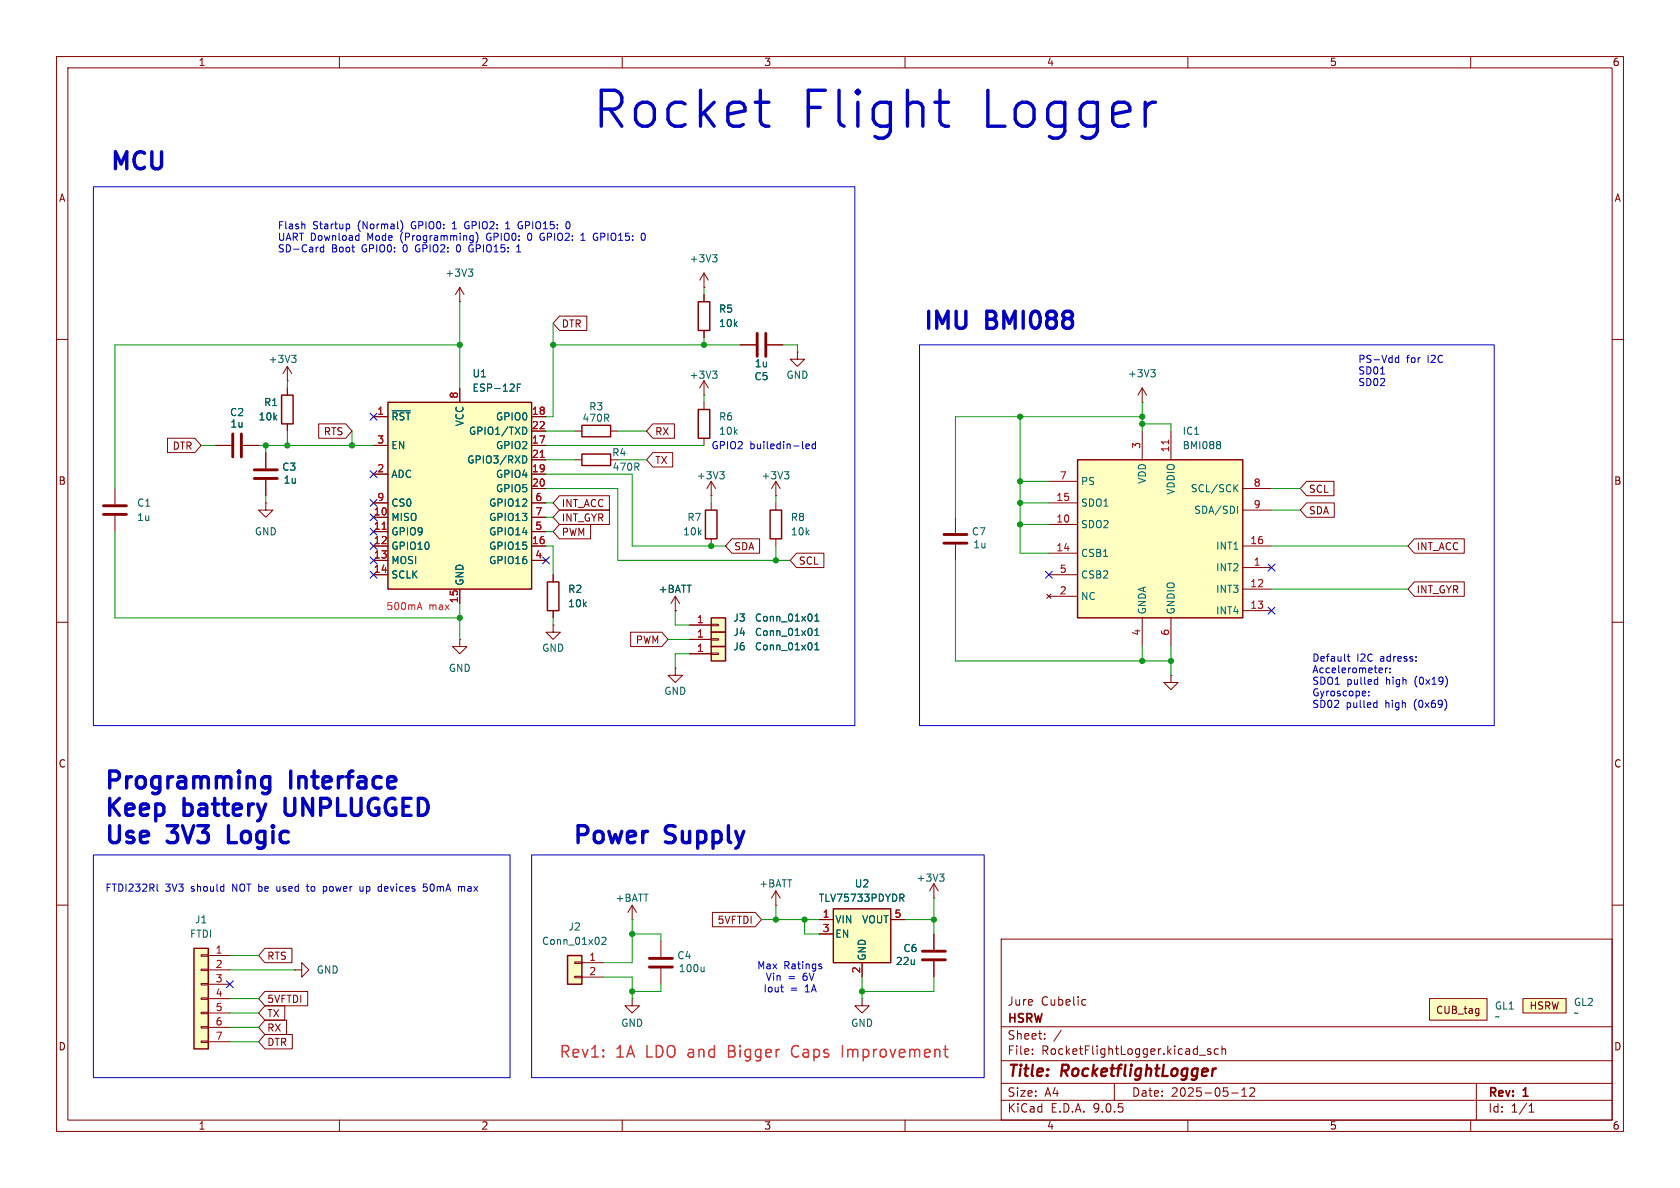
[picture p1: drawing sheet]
<svg xmlns="http://www.w3.org/2000/svg" width="297mm" height="210mm" viewBox="0 0 297 210" stroke-linecap="round" stroke-linejoin="round" font-family="sans-serif">
<g fill="none" stroke="#840000" stroke-width=".18">
<path d="M10 10h277v190h-277zM12 12h273v186h-273zM60 10v2M110 10v2M160 10v2M210 10v2M260 10v2M10 60h2M285 60h2M47 88.9v1.3h1.3l-1.3 1.2-1.3-1.2h1.3M47 88.9h.1M47 80v2.8"/>
<path d="M47 84.8v2.8M125.7 88.9v1.3M125.7 95.3v1.2M10 110h2M285 110h2M10 160h2M177 166h108v32h-108zM191.5 176.7l.5 .1M192 177.6l-.5 .1M285 160h2M60 198v2M110 198v2"/>
<path d="M160 198v2M177 194.5h108M177 191.5h108M177 187.5h108M177 181.5h108M182.5 186.3v.1M182.5 185.5v.1M184.7 183.6v.1M184.7 182.8v.1M187.6 182.1l-1.3 2M197 191.5v3M210 198v2"/>
<path d="M212 186.5h1.2M214 185.5l-.3-.1-.2 .2v.2l.5 .2v.3h-.5M215.4 185.5l-.4-.1-.3 .3v.4l.1 .2h.6M216 185.5l.2-.1 .4 .1 .1 .9M216 184.9v1.5M217.7 193.2h1.2M219.5 193.8h.9M219.5 192.7l.5-.4v1.5M221 192.4l.5-.1 .2 .1 .1 .3-.9 1.1h.9M260 198v2M261 191.5v6.5M270.3 196.6h.9"/>
<path d="M270.3 195.5l.4-.4v1.5"/>
</g>
<path d="M215 188.9l-.4 .1-.2 .3" fill="none" stroke="#840000" stroke-width=".4"/>
<path d="M124.7 90.2h2v5.1h-2z" fill="none" stroke="#840000" stroke-width=".25"/>
<path d="M45 83.1h4M45 84.6h4" fill="none" stroke="#840000" stroke-width=".51"/>
<path d="M125.7 109.2h2.6v2.6h-2.6z" fill="#ffffc2"/>
<path d="M125.7 109.2h2.6v2.6h-2.6z" fill="none" stroke="#840000" stroke-width=".25"/>
<path d="M137.2 87.6h.1M137.2 85.1l-.8 1.3M137.2 85.1l.7 1.3M137.2 85.1v2.5M168.9 91.4v2.8M168.9 96.3v2.8M121.9 110.5h3.8M125.7 110.4h1.3v.2h-1.3z" fill="none" stroke="#840000" stroke-width=".18"/>
<path d="M138.7 83.4h.8l-.5 .5M139.2 83.9l.3 .2v.3l-.3 .3M144 109.8h.8M144 108.9l.4-.4v1.3" fill="none" stroke="#006464" stroke-width=".18"/>
<path d="M166.9 94.5h4M166.9 96h4" fill="none" stroke="#840000" stroke-width=".51"/>
<path d="M190.5 81.3h29.2v27.9h-29.2z" fill="#ffffc2"/>
<path d="M123.4 72.4h2.1v5.1h-2.1zM190.5 81.3h29.2v27.9h-29.2z" fill="none" stroke="#840000" stroke-width=".25"/>
<g fill="none" stroke="#840000" stroke-width=".18">
<path d="M124.5 71.1v1.3M124.5 77.5v1.2M130.8 61h2.8M135.6 61h2.8M141 62.2v1.3h1.2l-1.2 1.3-1.3-1.3h1.3M141 62.2h.1M201.9 71.1h.1M201.9 68.6v2.5M201.9 76.2v5.1M201.9 68.6l-.7 1.3M201.9 68.6l.8 1.3M207 76.2v5.1"/>
<path d="M185.4 85.1h5.1M185.4 88.9h5.1M185.4 92.7h5.1M185.4 97.8h5.1M219.7 86.4h5.1M219.7 90.2h5.1M219.7 96.5h5.1M185 105l.8 .8M185.4 101.6h5.1M185.4 105.4h5.1M185.8 105l-.8 .8M201.9 109.2v5.1"/>
<path d="M207 109.2v5.1M219.7 100.3h5.1M219.7 104.1h5.1M219.7 108h5.1"/>
</g>
<path d="M206.6 77.8v.7" fill="none" stroke="#a90000" stroke-width=".18"/>
<path d="M203.4 65.3h.8l-.4 .5M204 65.8l.2 .3v.3l-.2 .2M215.5 78l.3 .3-.3 .3 .3 .2v.3l-.3 .2M218.3 86.2l.6 .7M218.8 89.5v1.2M218.9 85.7l-.8 .7" fill="none" stroke="#006464" stroke-width=".18"/>
<path d="M133.9 58.9v4.1M135.4 58.9v4.1" fill="none" stroke="#840000" stroke-width=".51"/>
<path d="M252.7 176.5h10.2v3.8h-10.2z" fill="#ffffc2"/>
<path d="M137.2 88.9v1.3M137.2 95.3v1.2M137.2 157.5l-.8 1.3M137.2 157.5l.7 1.3M137.2 157.5v2.5M137.2 160h.1M252.7 176.5h10.2v3.8h-10.2z" fill="none" stroke="#840000" stroke-width=".18"/>
<path d="M136.1 90.2h2.1v5.1h-2.1z" fill="none" stroke="#840000" stroke-width=".25"/>
<path d="M269.2 176.5h7.7v2.6h-7.7z" fill="#ffffc2"/>
<path d="M111.8 162.6h.1M111.8 160l-.8 1.3M111.8 160l.7 1.3M111.8 160v2.6M269.2 176.5h7.7v2.6h-7.7z" fill="none" stroke="#840000" stroke-width=".18"/>
<path d="M100.3 168.9h2.6v5.1h-2.6z" fill="#ffffc2"/>
<path d="M100.3 168.9h2.6v5.1h-2.6z" fill="none" stroke="#840000" stroke-width=".25"/>
<path d="M101.6 170.1h1.3v.2h-1.3zM101.6 172.6h1.3v.2h-1.3zM102.9 170.2h3.8M102.9 172.7h3.8M116.8 166.4v2.8M116.8 171.2v2.8" fill="none" stroke="#840000" stroke-width=".18"/>
<path d="M106.4 165.8l.5-.1 .2 .3-.8 .9h.8M124.5 170.9v.9M124.5 171.7l-.2 .1" fill="none" stroke="#006464" stroke-width=".18"/>
<path d="M114.8 169.4h4.1M114.8 170.9h4.1" fill="none" stroke="#840000" stroke-width=".51"/>
<path d="M34.3 167.6h2.5v17.8h-2.5z" fill="#ffffc2"/>
<path d="M123.4 53.3h2.1v5.1h-2.1zM49.8 69.9h2v5h-2zM102.9 75.2h5v2h-5zM102.9 80.3h5v2h-5zM34.3 167.6h2.5v17.8h-2.5z" fill="none" stroke="#840000" stroke-width=".25"/>
<g fill="none" stroke="#840000" stroke-width=".18">
<path d="M124.5 50.8h.1M124.5 48.3v2.5M124.5 52.1v1.2M124.5 58.4v1.3M124.5 48.3l-.8 1.2M124.5 48.3l.7 1.2M38.1 78.7h2.8M42.9 78.7h2.8M50.8 68.6v1.3M50.8 74.9v1.3M101.6 76.2h1.3M107.9 76.2h1.3"/>
<path d="M124.5 69.9h.1M124.5 67.3l-.8 1.3M124.5 67.3l.7 1.3M124.5 67.3v2.6M101.6 81.3h1.3M119.4 118.1v1.3h1.2l-1.2 1.3-1.3-1.3h1.3M119.4 118.1h.1M119.4 108h.1M119.4 105.4l-.8 1.3M119.4 105.4l.7 1.3M119.4 105.4v2.6M207 119.4v1.3h1.3l-1.3 1.2-1.3-1.2h1.3"/>
<path d="M207 119.4h.1M165.1 158.8h.1M165.1 156.2l-.8 1.3M165.1 156.2l.8 1.3M165.1 156.2v2.6M35.6 168.8h1.2v.2h-1.2zM35.6 171.3h1.2v.3h-1.2zM35.6 173.9h1.2v.2h-1.2zM35.6 176.4h1.2v.3h-1.2zM35.6 178.9h1.2v.3h-1.2zM36.8 168.9h3.8M36.8 171.5h3.8"/>
<path d="M36.8 174h3.8M36.8 176.5h3.8M36.8 179.1h3.8M52.1 171.5h1.2v-1.3l1.3 1.3-1.3 1.2v-1.2M52.1 171.5h.1M165.1 165.1v2.8M165.1 169.9v2.8M35.6 181.5h1.2v.2h-1.2zM35.6 184h1.2v.3h-1.2zM36.8 181.6h3.8M36.8 184.2h3.8"/>
</g>
<path d="M126 45h.8l-.5 .5M126.5 45.5l.3 .3v.3l-.3 .2M126 65.6h.8l-.5 .5M126.5 66.1l.3 .2v.3l-.3 .3M166.1 154.5h.8l-.4 .5M166.6 155l.3 .2v.3l-.3 .3" fill="none" stroke="#006464" stroke-width=".18"/>
<path d="M41.1 76.7v4.1M42.7 76.7v4.1M163.1 168.1h4M163.1 169.7h4" fill="none" stroke="#840000" stroke-width=".51"/>
<path d="M147.3 160.7h10.2v9.5h-10.2z" fill="#ffffc2"/>
<path d="M147.3 160.7h10.2v9.5h-10.2z" fill="none" stroke="#840000" stroke-width=".25"/>
<g fill="none" stroke="#840000" stroke-width=".18">
<path d="M81.3 53.3h.1M81.3 50.8l-.8 1.3M81.3 50.8l.7 1.3M81.3 50.8v2.5M50.8 67.3h.1M50.8 64.8l-.8 1.2M50.8 64.8l.8 1.2M50.8 64.8v2.5M20.3 86.4v2.8M20.3 91.2v2.8M125.7 87.6h.1M125.7 85.1l-.7 1.3"/>
<path d="M125.7 85.1l.8 1.3M125.7 85.1v2.5M97.8 110.5v1.3h1.3l-1.3 1.2-1.3-1.2h1.3M97.8 110.5h.1M111.8 176.5v1.3h1.2l-1.2 1.3-1.3-1.3h1.3M111.8 176.5h.1M144.8 162.6h2.5M144.8 165.1h2.5M152.4 176.5v1.3h1.3l-1.3 1.3-1.3-1.3h1.3M152.4 176.5h.1M152.4 170.2v2.5M157.5 162.6h2.5"/>
</g>
<path d="M82.8 47.6h.8l-.4 .5M83.3 48.1l.3 .2v.3l-.3 .2M51.5 62.8h.8l-.4 .5M52.1 63.3l.2 .2v.3l-.2 .3M127.2 83.4h.8l-.4 .5M127.8 83.9l.2 .2v.3l-.2 .3M159.1 158.1h.5l.2 .2-.1 .4h-.6M159.4 158.7l.4 .6" fill="none" stroke="#006464" stroke-width=".18"/>
<path d="M18.3 89.4h4.1M18.3 90.9h4.1" fill="none" stroke="#840000" stroke-width=".51"/>
<path d="M68.6 71.1h25.4v33h-25.4z" fill="#ffffc2"/>
<path d="M68.6 71.1h25.4v33h-25.4zM96.8 102.9h2v5.1h-2z" fill="none" stroke="#840000" stroke-width=".25"/>
<g fill="none" stroke="#840000" stroke-width=".18">
<path d="M66 73.7h2.6M66 78.7h2.6M81.3 68.6v2.5M94 73.7h2.5M94 78.7h2.5M94 76.2h2.5M66 83.8h2.6M66 88.9h2.6M66 91.4h2.6M66 94h2.6M66 96.5h2.6M66 99.1h2.6"/>
<path d="M94 83.8h2.5M94 88.9h2.5M94 91.4h2.5M94 94h2.5M94 96.5h2.5M94 99.1h2.5M94 81.3h2.5M94 86.4h2.5M66 101.6h2.6M81.3 113v1.3h1.2l-1.2 1.3-1.3-1.3h1.3M81.3 113h.1M81.3 104.1v2.6"/>
<path d="M97.8 101.6v1.3M97.8 108v1.2"/>
</g>
<path d="M69.3 72.6h3.2M91.5 68.5h.4M92.1 67.9h-.6v1.3M92.7 75.5a.68 .68 0 0 1 .4 .6 .68 .68 0 0 1-.4 .7M92.4 80.6a.64 .64 0 0 1 .7 .6 .64 .64 0 0 1-.7 .7" fill="none" stroke="#006464" stroke-width=".18"/>
<path d="M67.6 93.6h.7M95.5 80.9h.7" fill="none" stroke="#a90000" stroke-width=".18"/>
<path d="M125.7 111.8h2.6v2.5h-2.6z" fill="#ffffc2"/>
<path d="M125.7 111.8h2.6v2.5h-2.6z" fill="none" stroke="#840000" stroke-width=".25"/>
<path d="M121.9 113h3.8M125.7 112.9h1.3v.3h-1.3z" fill="none" stroke="#840000" stroke-width=".18"/>
<path d="M144 112.3h.8M144 111.4l.4-.3v1.2" fill="none" stroke="#006464" stroke-width=".18"/>
<path d="M125.7 114.3h2.6v2.5h-2.6z" fill="#ffffc2"/>
<path d="M125.7 114.3h2.6v2.5h-2.6z" fill="none" stroke="#840000" stroke-width=".25"/>
<g fill="none" stroke="#840000" stroke-width=".18">
<path d="M98.9 55.9h4.8v2.5h-4.8l-1.1-1.2zM124.5 52.1v1.2M124.5 58.4v1.3M29.6 77.5h4.8l1.2 1.2-1.2 1.3h-4.8zM38.1 78.7h2.8M42.9 78.7h2.8M50.8 68.6v1.3M50.8 74.9v1.3M56.3 74.9h4.8l1.1 1.3-1.1 1.3h-4.8zM66 78.7h2.6M66 73.7h2.6M81.3 68.6v2.5"/>
<path d="M94 78.7h2.5M94 73.7h2.5M94 76.2h2.5M115.4 74.9h3.8v2.6h-3.8l-1.1-1.3zM130.8 61h2.8M135.6 61h2.8M47 80v2.8M47 84.8v2.8M66 83.8h2.6M66 88.9h2.6M66 91.4h2.6M66 94h2.6"/>
<path d="M66 96.5h2.6M66 99.1h2.6M94 83.8h2.5M94 88.9h2.5M94 91.4h2.5M94 94h2.5M94 96.5h2.5M94 99.1h2.5M94 81.3h2.5M94 86.4h2.5M98.9 90.2h8.8v2.5h-8.8l-1.1-1.3zM98.9 87.6h8.8v2.6h-8.8l-1.1-1.3z"/>
<path d="M98.9 92.7h5.5v2.6h-5.5l-1.1-1.3zM115.4 80h3.5v2.6h-3.5l-1.1-1.3zM129.4 95.2h4.9v2.6h-4.9l-1.1-1.3zM140.8 97.8h4.9v2.5h-4.9l-1.1-1.2zM231 85.1h4.8v2.5h-4.8l-1.1-1.2zM231 88.9h4.9v2.5h-4.9l-1.1-1.2zM250 95.2h8.9v2.6h-8.9l-1.1-1.3zM66 101.6h2.6M81.3 104.1v2.6M97.8 101.6v1.3M97.8 108v1.2M111.5 111.8h5.5l1.1 1.2-1.1 1.3h-5.5z"/>
<path d="M119.4 108h.1M121.9 115.6h3.8M121.9 110.5h3.8M121.9 113h3.8M125.7 115.4h1.3v.3h-1.3zM250 102.9h8.9v2.5h-8.9l-1.1-1.3zM46.8 175.3h7.6v2.5h-7.6l-1.1-1.3zM46.8 167.6h4.8v2.6h-4.8l-1.1-1.3zM46.8 177.8h3.5v2.5h-3.5l-1.1-1.2zM125.9 161.3h7.6l1.1 1.3-1.1 1.2h-7.6zM144.8 162.6h2.5M144.8 165.1h2.5"/>
<path d="M152.4 170.2v2.5M157.5 162.6h2.5M165.1 165.1v2.8M165.1 169.9v2.8M46.8 182.9h4.9v2.5h-4.9l-1.1-1.2zM46.8 180.3h3.8v2.6h-3.8l-1.1-1.3z"/>
</g>
<g fill="none" stroke="#006464" stroke-width=".18">
<path d="M69.3 72.6h3.2M91.5 68.5h.4M92.1 67.9h-.6v1.3M92.7 75.5a.68 .68 0 0 1 .4 .6 .68 .68 0 0 1-.4 .7M92.4 80.6a.64 .64 0 0 1 .7 .6 .64 .64 0 0 1-.7 .7M144 114.9h.8M144 108.9l.4-.4v1.3M144 111.4l.4-.3v1.2M144 114l.4-.4v1.3M144 109.8h.8M144 112.3h.8M159.1 158.1h.5l.2 .2-.1 .4h-.6"/>
<path d="M159.4 158.7l.4 .6"/>
</g>
<g fill="none" stroke="#009600" stroke-width=".18">
<path d="M81.3 53.3v15.3M97.8 57.2v16.5h-1.3M124.5 50.8v1.3M124.5 59.7v1.3M35.6 78.7h2.5M45.7 78.7h20.3M47 78.7v1.3M50.8 67.3v1.3M50.8 76.2v2.5M62.2 76.2v2.5M81.3 61h-61v25.4M96.5 78.7h28"/>
<path d="M96.5 76.2h5.1M97.8 61h33M109.2 76.2h5.1M124.5 69.9v1.2M138.4 61h2.6v1.2M180.3 73.7v24.1h5.1M201.9 74.9h5.1v1.3M201.9 71.1v5.1M201.9 73.7h-33v17.7M20.3 94v15.2h61M47 87.6v1.3M96.5 96.5h1.3v5.1"/>
<path d="M96.5 86.4h12.7v12.7h30.5M96.5 83.8h15.3v12.7h16.5M96.5 94h1.3M96.5 81.3h5.1M96.5 91.4h1.3M96.5 88.9h1.3M109.2 81.3h5.1M125.7 87.6v1.3M137.2 87.6v1.3M137.2 96.5v2.6M168.9 99.1v17.7h38.1M180.3 85.1h5.1"/>
<path d="M180.3 88.9h5.1M180.3 92.7h5.1M224.8 86.4h5.1M224.8 96.5h24.1M224.8 90.2h5.1M81.3 106.7v6.3M97.8 109.2v1.3M118.1 113h3.8M119.4 108v2.5h2.5M121.9 115.6h-2.5v2.5M201.9 114.3v2.5M207 114.3v5.1"/>
<path d="M224.8 104.1h24.1M165.1 158.8v6.3M40.6 171.5h11.5M40.6 179.1h5.1M40.6 176.5h5.1M40.6 168.9h5.1M106.7 172.7h5.1v3.8M111.8 162.6v7.6h-5.1M111.8 165.1h5v1.3M116.8 174v1.3h-5M134.6 162.6h10.2M137.2 160v2.6"/>
<path d="M142.2 162.6v2.5h2.6M152.4 172.7v3.8M160 162.6h5.1M165.1 172.7v2.6h-12.7M40.6 184.2h5.1M40.6 181.6h5.1"/>
</g>
<g fill="none" stroke="#000084" stroke-width=".18">
<path d="M65.4 73.1l1.2 1.2M66.6 73.1l-1.2 1.2M65.4 88.3l1.2 1.2M65.4 83.2l1.2 1.2M65.4 90.8l1.2 1.2M65.4 98.5l1.2 1.2M65.4 93.4l1.2 1.2M65.4 95.9l1.2 1.2M66.6 88.3l-1.2 1.2M66.6 83.2l-1.2 1.2M66.6 90.8l-1.2 1.2M66.6 98.5l-1.2 1.2"/>
<path d="M66.6 93.4l-1.2 1.2M66.6 95.9l-1.2 1.2M95.9 98.5l1.2 1.2M97.1 98.5l-1.2 1.2M224.2 99.7l1.2 1.2M225.4 99.7l-1.2 1.2M65.4 101l1.2 1.2M66.6 101l-1.2 1.2M184.8 101l1.2 1.2M186 101l-1.2 1.2M224.2 107.3l1.2 1.3M225.4 107.3l-1.2 1.3"/>
<path d="M40 173.4l1.2 1.2M41.2 173.4l-1.2 1.2"/>
</g>
<g fill="none" stroke="#0000c2" stroke-width=".18">
<path d="M16.5 33h134.6v95.3h-134.6zM53.8 39.7l.1 .7M61.3 39.6l.4 .1 .1 .1v.5l-.5 .1M70.8 39a1.47 1.47 0 0 1 .1 1.9M80.1 39.5h-.1M82.4 39.2l-.3 .5 .3 .7M89.4 39.5l.4-.3v1.2M92.1 39.9h.3M92.2 39.2a.61 .61 0 0 0-.6 .7 .61 .61 0 0 0 .7 .5M100.2 39.3l.1-.1a.68 .68 0 0 1 .5 .6 .68 .68 0 0 1-.5 .6l-.1-.1-.2-.3zM57.2 43.3v1.2M57.2 43.8l-.3-.1-.3 .2 .1 .6h.5"/>
<path d="M63.5 41.2v1.3M63.5 42.4l-.4 .1M80 40.4h.7M80.7 43.8l.2 .7M82.9 44l.1 .4 .3 .1M82.9 43.6v.2M83.3 41.6l.4 .1M83.7 42.4l-.4 .1M83.7 41.6v1.1l-.3 .2M84.3 41.3a1.5 1.5 0 0 1-.1 1.6M89.4 40.4h.7M91.3 44.5h.8"/>
<path d="M91.3 43.6l.4-.3v1.2M93.4 41.3l-.1 .7 .2 .4M95.4 41.9l.2 .4 .3 .2M95.7 41.3l-.3 .5M102.7 42.5h.7M102.7 41.6l.4-.4v1.3M105.4 41.9h.3M105.6 41.3a.59 .59 0 0 0-.7 .6 .59 .59 0 0 0 .7 .5h.1M113.5 41.3l.1-.1a.68 .68 0 0 1 .5 .7 .68 .68 0 0 1-.5 .6l-.1-.1M142.5 78.9l.6-.1-.1-.3h-.3l-.2 .2v.6h.5M144.2 78.5h-.4l-.2 .2 .1 .6h.5M144.2 78.1v1.2"/>
<path d="M162.6 61h101.6v67.3h-101.6zM244.1 66.1h.7M247.3 62.8v1.3M247.3 63.3l-.4-.1-.2 .3 .1 .5h.5M238.2 116h.5M238.4 115.6v1.1l.3 .2M243.6 119.7v1.3M244.2 118.1l.2 .3-.6 .1M244.3 118.9h-.1M244.9 118.1v.8M245.3 118.1l-.4 .2M245.7 118.8v.1"/>
<path d="M245.7 118.1v.2M250.3 116.8v.1M250.3 116.1v.1M241.4 122.2v.3l-.6 .1M242 122.9v.1M242 122.2v.2M243.1 124.2l.3 .1M243.2 120.1l.4 .1M243.4 123.8v1.3M243.4 125l-.3 .1M243.6 120.9l-.4 .1M255.7 124.2v.8"/>
<path d="M255.8 120.1v.8M16.5 151.1h73.7v39.4h-73.7zM27.8 156.3v1.1l.2 .1M48.9 156.7v.7l.2 .1M54.1 156.7h.5M54.3 156.3v1.1l.3 .1M57.2 156.8l.3-.1 .2 .1M57.7 157.4l-.2 .1h-.3M63.6 156.7l.1 .8h.3l.2-.1M64.2 156.7v.8M67.3 156.7l.1 .1M67.4 156.3v1.2"/>
<path d="M67.4 157.5h-.1M75.5 156.3h-.6l-.1 .6 .2-.1h.4l.1 .2v.4l-.2 .1-.5-.1M81.7 156.8h.4v.7M94 151.1h80v39.4h-80zM138 174.5h.5M138.4 175.3h.1M145.1 170.8l.2 .2-.2 .3M145.1 170.4l.1 .1"/>
</g>
<path d="M140.3 184.9a1.27 1.27 0 0 0 0 1.9" fill="none" stroke="#ff2e2c" stroke-width=".25"/>
<path d="M73.9 107.4h.6M74.2 106.5l.4 1.3" fill="none" stroke="#ff2e2c" stroke-width=".18"/>
<path d="M46.5 139.2l.3 .1h.6l.3-.1M46.5 137.4l.3-.1h.6l.3 .1M47.7 137.3v2.4l-.3 .5M40.4 146v3h1.4M50.4 141.1v2.5l.1 .2" fill="none" stroke="#0000c2" stroke-width=".6"/>
<path d="M67.6 93.6h.7M95.5 80.9h.7" fill="none" stroke="#a90000" stroke-width=".18"/>
<g fill="#009600" stroke="#009600" stroke-width=".18">
<circle cx="97.8" cy="61" r=".46"/>
<circle cx="124.5" cy="61" r=".46"/>
<circle cx="125.7" cy="96.5" r=".46"/>
<circle cx="137.2" cy="99.1" r=".46"/>
<circle cx="165.1" cy="162.6" r=".46"/>
<circle cx="152.4" cy="175.3" r=".46"/>
<circle cx="137.2" cy="162.6" r=".46"/>
<circle cx="142.2" cy="162.6" r=".46"/>
<circle cx="62.2" cy="78.7" r=".46"/>
<circle cx="47" cy="78.7" r=".46"/>
<circle cx="50.8" cy="78.7" r=".46"/>
<circle cx="81.3" cy="61" r=".46"/>
<circle cx="81.3" cy="109.2" r=".46"/>
<circle cx="111.8" cy="165.1" r=".46"/>
<circle cx="111.8" cy="175.3" r=".46"/>
<circle cx="180.3" cy="73.7" r=".46"/>
<circle cx="180.3" cy="92.7" r=".46"/>
<circle cx="180.3" cy="85.1" r=".46"/>
<circle cx="180.3" cy="88.9" r=".46"/>
<circle cx="207" cy="116.8" r=".46"/>
<circle cx="201.9" cy="74.9" r=".46"/>
<circle cx="201.9" cy="73.7" r=".46"/>
<circle cx="201.9" cy="116.8" r=".46"/>
</g>
<g font-size="8.8" fill="#0000c2">
<text x="104.4" y="23.1">Rocket</text>
<text x="141.5" y="23.1">Flight</text>
<text x="173.8" y="23.1">Logger</text>
</g>
<g font-size="4.2" fill="#0000c2">
<text x="19.3" y="30.2">MCU</text>
<text x="163.1" y="58.4">IMU</text>
<text x="174.6" y="58.4">BMI088</text>
<text x="18.3" y="139.7">Programming</text>
<text x="51.5" y="139.7">Interface</text>
<text x="18.3" y="144.5">Keep</text>
<text x="18.3" y="149.4">Use</text>
<text x="29.9" y="149.4">3V3</text>
<text x="32.6" y="144.5">battery</text>
<text x="41.7" y="149.4">Logic</text>
<text x="51.7" y="144.5">UNPLUGGED</text>
<text x="101.1" y="149.4">Power</text>
<text x="117.9" y="149.4">Supply</text>
</g>
<g font-size="2.8" fill="#ff2e2c">
<text x="98.7" y="187.3">Rev1:</text>
<text x="108.9" y="187.3">1A LDO and</text>
<text x="129.6" y="187.3">Bigger</text>
<text x="141.1" y="187.3">Caps</text>
<text x="150.4" y="187.3">Improvement</text>
</g>
<g font-size="2.8" fill="#840000">
<text x="178" y="190.9">Title:</text>
<text x="187.7" y="190.9">RocketflightLogger</text>
</g>
<g font-size="2.1" fill="#840000">
<text x="178" y="178">Jure</text>
<text x="184" y="178">Cubelic</text>
<text x="178" y="184">Sheet:</text>
<text x="178" y="181.2">HSRW</text>
<text x="178" y="186.7">File:</text>
<text x="184.1" y="186.7">RocketFlightLogger.kicad_sch</text>
<text x="178" y="196.9">KiCad</text>
<text x="178" y="194.1">Size:</text>
<text x="184.7" y="194.1">A4</text>
<text x="185.7" y="196.9">E.D.A.</text>
<text x="193.3" y="196.9">9.0.5</text>
<text x="200" y="194.1">Date:</text>
<text x="207" y="194.1">2025-05-12</text>
<text x="263" y="194.3">Rev:</text>
<text x="263" y="196.9">Id:</text>
<text x="267.1" y="196.9">1/1</text>
<text x="269.4" y="194.3">1</text>
</g>
<g font-size="1.8" fill="#840000">
<text x="35" y="11.9">1</text>
<text x="85" y="11.9">2</text>
<text x="135" y="11.9">3</text>
<text x="185" y="11.9">4</text>
<text x="235" y="11.9">5</text>
<text x="285" y="11.9">6</text>
<text x="10.3" y="35.9">A</text>
<text x="285.3" y="35.9">A</text>
<text x="99.2" y="58.1">DTR</text>
<text x="57.2" y="77.2">RTS</text>
<text x="115.7" y="77.2">RX</text>
<text x="30.4" y="79.7">DTR</text>
<text x="115.7" y="82.2">TX</text>
<text x="10.3" y="85.9">B</text>
<text x="99.2" y="89.9">INT_ACC</text>
<text x="231.3" y="87.3">SCL</text>
<text x="285.3" y="85.9">B</text>
<text x="99.2" y="92.4">INT_GYR</text>
<text x="99.2" y="94.9">PWM</text>
<text x="231.3" y="91.1">SDA</text>
<text x="129.7" y="97.5">SDA</text>
<text x="141.1" y="100">SCL</text>
<text x="250.3" y="97.5">INT_ACC</text>
<text x="250.3" y="105.1">INT_GYR</text>
<text x="112.3" y="114">PWM</text>
<text x="10.3" y="135.9">C</text>
<text x="285.3" y="135.9">C</text>
<text x="126.8" y="163.5">5VFTDI</text>
<text x="47.1" y="169.9">RTS</text>
<text x="47.1" y="177.5">5VFTDI</text>
<text x="253.8" y="179.4">CUB_tag</text>
<text x="270.3" y="178.7">HSRW</text>
<text x="10.3" y="185.9">D</text>
<text x="47.1" y="180">TX</text>
<text x="47.1" y="185.1">DTR</text>
<text x="47.1" y="182.6">RX</text>
<text x="285.3" y="185.9">D</text>
<text x="35" y="199.9">1</text>
<text x="85" y="199.9">2</text>
<text x="135" y="199.9">3</text>
<text x="185" y="199.9">4</text>
<text x="235" y="199.9">5</text>
<text x="285" y="199.9">6</text>
</g>
<g font-size="1.8" fill="#0000c2">
<text x="49" y="40.7">Flash</text>
<text x="55.3" y="40.7">Startup</text>
<text x="63.3" y="40.7">(Normal)</text>
<text x="73" y="40.7">GPIO0:</text>
<text x="80.4" y="40.7">1</text>
<text x="82.8" y="40.7">GPIO2:</text>
<text x="92.7" y="40.7">GPIO15:</text>
<text x="49" y="42.8">UART Download</text>
<text x="49" y="44.8">SD-Card</text>
<text x="58.6" y="44.8">Boot</text>
<text x="64.1" y="44.8">GPIO0:</text>
<text x="65" y="42.8">Mode</text>
<text x="71" y="42.8">(Programming)</text>
<text x="71.5" y="44.8">0</text>
<text x="73.9" y="44.8">GPIO2:</text>
<text x="81.4" y="44.8">0</text>
<text x="83.7" y="44.8">GPIO15:</text>
<text x="86.5" y="42.8">GPIO0:</text>
<text x="93.9" y="42.8">0</text>
<text x="96.3" y="42.8">GPIO2:</text>
<text x="106.2" y="42.8">GPIO15:</text>
<text x="240" y="64.2">PS-Vdd</text>
<text x="248.6" y="64.2">for</text>
<text x="252.5" y="64.2">I2C</text>
<text x="240" y="66.3">SD01</text>
<text x="240" y="68.3">SD02</text>
<text x="125.7" y="79.6">GPIO2</text>
<text x="132.5" y="79.6">builedin-led</text>
<text x="231.9" y="117">Default</text>
<text x="231.9" y="119.1">Accelerometer:</text>
<text x="239.8" y="117">I2C</text>
<text x="244.1" y="117">adress:</text>
<text x="231.9" y="121.1">SDO1</text>
<text x="231.9" y="123.2">Gyroscope:</text>
<text x="231.9" y="125.2">SD02</text>
<text x="238" y="125.2">pulled</text>
<text x="238.1" y="121.1">pulled</text>
<text x="245" y="125.2">high</text>
<text x="245.1" y="121.1">high</text>
<text x="250.2" y="125.2">(0x69)</text>
<text x="250.4" y="121.1">(0x19)</text>
<text x="18.5" y="157.8">FTDI232Rl</text>
<text x="29.2" y="157.8">3V3</text>
<text x="33.9" y="157.8">should</text>
<text x="41.3" y="157.8">NOT be</text>
<text x="49.6" y="157.8">used</text>
<text x="55.1" y="157.8">to</text>
<text x="58.2" y="157.8">power</text>
<text x="64.9" y="157.8">up</text>
<text x="68.3" y="157.8">devices</text>
<text x="76.5" y="157.8">50mA</text>
<text x="82.9" y="157.8">max</text>
<text x="133.8" y="171.6">Max</text>
<text x="135.3" y="173.6">Vin</text>
<text x="138.6" y="171.6">Ratings</text>
<text x="139.3" y="173.6">=</text>
<text x="142.1" y="173.6">6V</text>
<text x="134.9" y="175.6">Iout</text>
<text x="139.7" y="175.6">=</text>
<text x="142.5" y="175.6">1A</text>
</g>
<g font-size="1.8" fill="#006464">
<text x="121.8" y="46.6">+3V3</text>
<text x="78.6" y="49.1">+3V3</text>
<text x="127" y="55.5">R5</text>
<text x="127" y="58">10k</text>
<text x="47.4" y="64.4">+3V3</text>
<text x="133.3" y="65.1">1u</text>
<text x="46.6" y="72">R1</text>
<text x="83.4" y="69.4">ESP-12F</text>
<text x="83.4" y="66.9">U1</text>
<text x="121.8" y="67.2">+3V3</text>
<text x="133.3" y="67.4">C5</text>
<text x="138.9" y="67.2">GND</text>
<text x="199.3" y="66.9">+3V3</text>
<text x="40.6" y="73.8">C2</text>
<text x="40.6" y="75.8">1u</text>
<text x="45.6" y="74.5">10k</text>
<text x="69.1" y="74.5">~{RST}</text>
<text x="82.1" y="75.5" transform="rotate(-90 82.1 75.5)">VCC</text>
<text x="82.8" y="77.1">GPIO1/TXD</text>
<text x="87.6" y="74.5">GPIO0</text>
<text x="102.9" y="74.8">470R</text>
<text x="104.1" y="72.7">R3</text>
<text x="127" y="74.5">R6</text>
<text x="127" y="77.1">10k</text>
<text x="209" y="77.1">IC1</text>
<text x="49.8" y="83.4">C3</text>
<text x="69.1" y="79.6">EN</text>
<text x="82.5" y="82.1">GPIO3/RXD</text>
<text x="87.6" y="79.6">GPIO2</text>
<text x="108.1" y="80.9">R4</text>
<text x="108.2" y="83.4">470R</text>
<text x="209" y="79.6">BMI088</text>
<text x="24.1" y="89.8">C1</text>
<text x="50" y="85.7">1u</text>
<text x="69.1" y="84.7">ADC</text>
<text x="69.1" y="89.8">CS0</text>
<text x="86.4" y="89.8">GPIO12</text>
<text x="87.6" y="84.7">GPIO4</text>
<text x="87.6" y="87.2">GPIO5</text>
<text x="123.1" y="84.9">+3V3</text>
<text x="134.5" y="84.9">+3V3</text>
<text x="191" y="86">PS</text>
<text x="191" y="89.8">SDO1</text>
<text x="202.8" y="85.6" transform="rotate(-90 202.8 85.6)">VDD</text>
<text x="207.9" y="87.6" transform="rotate(-90 207.9 87.6)">VDDIO</text>
<text x="210.4" y="87.2">SCL/SCK</text>
<text x="24.1" y="92.3">1u</text>
<text x="45" y="94.8">GND</text>
<text x="69.1" y="92.3">MISO</text>
<text x="69.1" y="94.8">GPIO9</text>
<text x="86.4" y="92.3">GPIO13</text>
<text x="86.4" y="94.8">GPIO14</text>
<text x="120.7" y="94.8">10k</text>
<text x="121.4" y="92.3">R7</text>
<text x="139.7" y="92.3">R8</text>
<text x="139.7" y="94.8">10k</text>
<text x="171.7" y="94.8">C7</text>
<text x="191" y="93.6">SDO2</text>
<text x="211" y="91">SDA/SDI</text>
<text x="69.1" y="97.4">GPIO10</text>
<text x="69.1" y="99.9">MOSI</text>
<text x="86.4" y="97.4">GPIO15</text>
<text x="86.4" y="99.9">GPIO16</text>
<text x="172" y="97.1">1u</text>
<text x="191" y="98.7">CSB1</text>
<text x="214.9" y="97.4">INT1</text>
<text x="214.9" y="101.2">INT2</text>
<text x="69.1" y="102.5">SCLK</text>
<text x="82.1" y="103.6" transform="rotate(-90 82.1 103.6)">GND</text>
<text x="100.3" y="105">R2</text>
<text x="100.3" y="107.5">10k</text>
<text x="116.3" y="105">+BATT</text>
<text x="191" y="102.5">CSB2</text>
<text x="191" y="106.3">NC</text>
<text x="214.9" y="105">INT3</text>
<text x="129.5" y="110.1">J3</text>
<text x="129.5" y="112.6">J4</text>
<text x="133.4" y="110.1">Conn_01x01</text>
<text x="133.4" y="112.6">Conn_01x01</text>
<text x="202.8" y="108.7" transform="rotate(-90 202.8 108.7)">GNDA</text>
<text x="207.9" y="108.7" transform="rotate(-90 207.9 108.7)">GNDIO</text>
<text x="214.9" y="108.8">INT4</text>
<text x="79.2" y="119">GND</text>
<text x="95.8" y="115.4">GND</text>
<text x="129.5" y="115.2">J6</text>
<text x="133.4" y="115.2">Conn_01x01</text>
<text x="117.3" y="123">GND</text>
<text x="108.7" y="159.6">+BATT</text>
<text x="134.1" y="157.1">+BATT</text>
<text x="144.6" y="159.6">TLV75733PDYDR</text>
<text x="151" y="157.1">U2</text>
<text x="162" y="156.1">+3V3</text>
<text x="33.5" y="166">FTDI</text>
<text x="34.4" y="163.4">J1</text>
<text x="95.7" y="167.2">Conn_01x02</text>
<text x="100.4" y="164.7">J2</text>
<text x="147.6" y="163.4">VIN</text>
<text x="147.6" y="166">EN</text>
<text x="152.3" y="163.4">VOUT</text>
<text x="55.9" y="172.3">GND</text>
<text x="119.6" y="169.8">C4</text>
<text x="119.9" y="172.1">100u</text>
<text x="153.3" y="169.9" transform="rotate(-90 153.3 169.9)">GND</text>
<text x="158.3" y="170.8">22u</text>
<text x="159.6" y="168.5">C6</text>
<text x="264.2" y="178.7">GL1</text>
<text x="278.1" y="179.9">~</text>
<text x="278.1" y="178">GL2</text>
<text x="109.7" y="181.7">GND</text>
<text x="150.4" y="181.7">GND</text>
<text x="264.2" y="180.6">~</text>
</g>
<g font-size="1.8" fill="#a90000">
<text x="81" y="70.6" transform="rotate(-90 81 70.6)">8</text>
<text x="66.6" y="73.4">1</text>
<text x="93.9" y="73.4">18</text>
<text x="93.9" y="75.9">22</text>
<text x="66.6" y="78.5">3</text>
<text x="66.6" y="83.6">2</text>
<text x="93.9" y="78.5">17</text>
<text x="93.9" y="81">21</text>
<text x="93.9" y="83.6">19</text>
<text x="201.7" y="79.4" transform="rotate(-90 201.7 79.4)">3</text>
<text x="206.8" y="80.1" transform="rotate(-90 206.8 80.1)">11</text>
<text x="66.6" y="88.6">9</text>
<text x="93.9" y="86.1">20</text>
<text x="94.5" y="88.6">6</text>
<text x="186.6" y="88.6">15</text>
<text x="187.3" y="84.8">7</text>
<text x="221.5" y="86.1">8</text>
<text x="221.5" y="89.9">9</text>
<text x="66" y="91.2">10</text>
<text x="66" y="93.7">11</text>
<text x="94.5" y="91.2">7</text>
<text x="94.5" y="93.7">5</text>
<text x="186.6" y="92.5">10</text>
<text x="66" y="96.3">12</text>
<text x="66" y="98.8">13</text>
<text x="66" y="101.3">14</text>
<text x="93.9" y="96.3">16</text>
<text x="94.5" y="98.8">4</text>
<text x="186.6" y="97.5">14</text>
<text x="187.3" y="101.3">5</text>
<text x="220.9" y="96.3">16</text>
<text x="221.5" y="100.1">1</text>
<text x="81" y="106.7" transform="rotate(-90 81 106.7)">15</text>
<text x="187.3" y="105.2">2</text>
<text x="220.9" y="103.9">12</text>
<text x="220.9" y="107.7">13</text>
<text x="123.1" y="110.2">1</text>
<text x="123.1" y="112.8">1</text>
<text x="201.7" y="112.5" transform="rotate(-90 201.7 112.5)">4</text>
<text x="206.8" y="112.5" transform="rotate(-90 206.8 112.5)">6</text>
<text x="123.1" y="115.3">1</text>
<text x="145.3" y="162.3">1</text>
<text x="145.3" y="164.8">3</text>
<text x="158" y="162.3">5</text>
<text x="38" y="168.7">1</text>
<text x="38" y="171.2">2</text>
<text x="38" y="173.7">3</text>
<text x="104.1" y="169.9">1</text>
<text x="104.1" y="172.5">2</text>
<text x="152.1" y="172.2" transform="rotate(-90 152.1 172.2)">2</text>
<text x="38" y="176.3">4</text>
<text x="38" y="178.8">5</text>
<text x="38" y="181.4">6</text>
<text x="38" y="183.9">7</text>
</g>
<g font-size="1.8" fill="#ff2e2c">
<text x="68.2" y="108.1">500mA</text>
<text x="75.8" y="108.1">max</text>
</g>
</svg>
